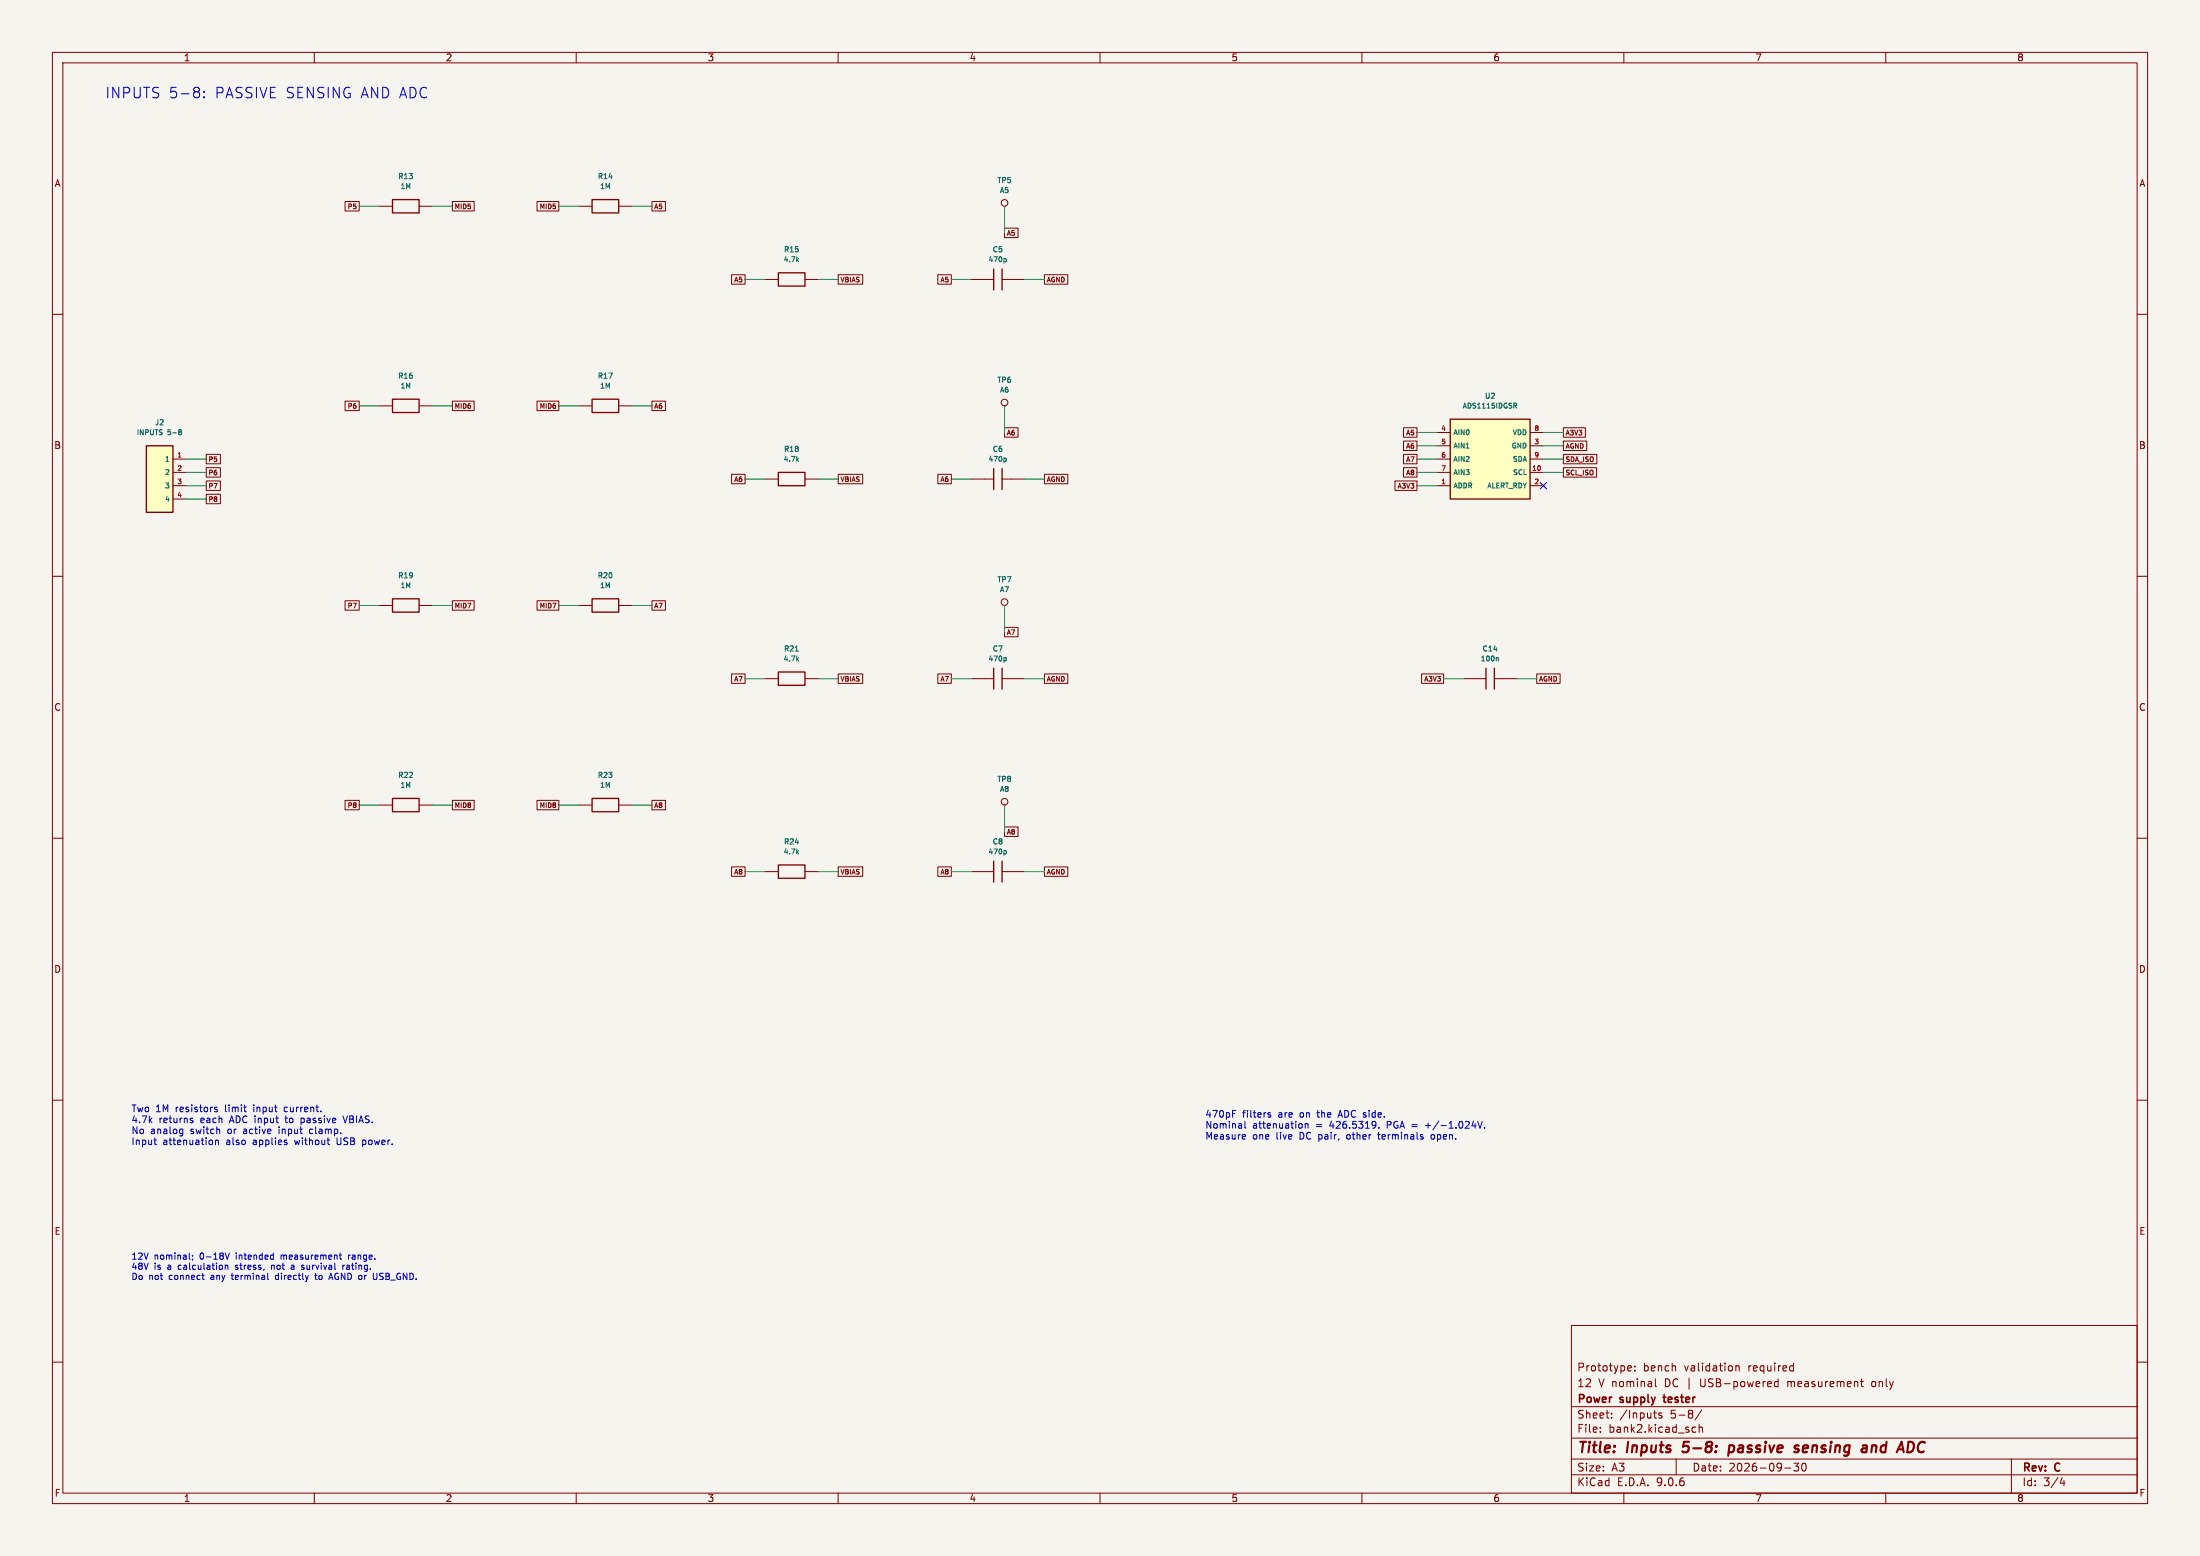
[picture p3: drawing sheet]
<svg xmlns="http://www.w3.org/2000/svg" width="420mm" height="297mm" viewBox="0 0 420 297" stroke-linecap="round" stroke-linejoin="round" font-family="sans-serif">
<path d="M0 0h420v297h-420z" fill="#f5f4ef" stroke="#f5f4ef" stroke-width=".19"/>
<g fill="none" stroke="#840000" stroke-width=".19">
<path d="M10 10h400v277h-400zM12 12h396v273h-396zM60 10v2M110 10v2M160 10v2M210 10v2M260 10v2M310 10v2M360 10v2M10 60h2M72.4 77.5h2.5M80 77.5h2.5"/>
<path d="M408 60h2M10 110h2M408 110h2M10 160h2M110.5 153.7h2.5M118.1 153.7h2.5M408 160h2M10 210h2M408 210h2M300 253h108v32h-108zM10 260h2M300 278.5h108"/>
<path d="M300 274.5h108M300 268.5h108M305.5 273.2v.2M305.5 272.5v.1M307.7 270.5v.2M307.7 269.8v.1M310.9 260.7l.5 .1v.2l-.7 .2M311.4 261.6l-.5 .1M312.1 261.5v.2M312.1 260.8v.1M315.7 269.7h.5M316 263.2v1.3l.2 .2"/>
<path d="M316.1 270.7h.1M317.2 269.8l-.3-.1-.2 .2v.2l.5 .2v.3h-.5M320 278.5v3M323.2 273.3h.5M323.2 272.5h.5M324.4 272.5l.2-.1 .3 .1 .1 .9M324.4 271.9v1.5M324.9 269.1l-1.3 1.9M331.4 260.8l.2-.1 .3 .1 .1 .9M331.4 260.7v1M339.4 263.2v1.5M339.4 263.8l-.4-.1-.3 .3 .2 .6h.5"/>
<path d="M341.9 260.7l.5 .1M342.4 261.6l-.5 .1M342.4 260.2v1.5M342.4 279.3h1l-.5 .6 .4 .1v.6l-.2 .2-.7-.2M344.3 279.3a.85 .85 0 0 0 .1 1.5l.3-.2 .1-.4-.1-.8M355.2 263.7h.5M355.4 263.2v1.3l.3 .2M357.4 263.8v.7M384 278.5v6.5M408 260h2M60 285v2M110 285v2"/>
<path d="M160 285v2M210 285v2M260 285v2M300 281.5h108M310 285v2M340.7 280.2h1.2M360 285v2M393.7 282l-.4 1.1h.9M394 282.6v1"/>
</g>
<path d="M321.2 277l.2 .2M321.5 275.2l-.2 1 .1-.1M330 277.1h.8M330.2 276h.7M330.2 275.9l-.3 2M342.8 276.5l.5 .1 .1 .3-.4 .3h-.3M342.9 275.9l.5 .1M344.3 276l-.2 .9 .3 .3M345.2 276.3l-1 .2M357.4 275.9l-.2 1.3M358 275.9l-.6 .2M364.8 275.2a1.11 1.11 0 0 1 .1 1.9" fill="none" stroke="#840000" stroke-width=".4"/>
<path d="M317.5 266.7h.5" fill="none" stroke="#840000" stroke-width=".3"/>
<path d="M74.9 76.2h5.1v2.5h-5.1zM113 152.4h5.1v2.5h-5.1z" fill="none" stroke="#840000" stroke-width=".25"/>
<path d="M276.9 80h15.2v15.3h-15.2z" fill="#ffffc2"/>
<path d="M74.9 38.1h5.1v2.5h-5.1zM113 38.1h5.1v2.5h-5.1zM113 76.2h5.1v2.5h-5.1zM276.9 80h15.2v15.3h-15.2z" fill="none" stroke="#840000" stroke-width=".25"/>
<g fill="none" stroke="#840000" stroke-width=".19">
<path d="M72.4 39.4h2.5M80 39.4h2.5M110.5 39.4h2.5M118.1 39.4h2.5M110.5 77.5h2.5M118.1 77.5h2.5M274.3 82.6h2.6M274.3 85.1h2.6M274.3 87.6h2.6M274.3 90.2h2.6M274.3 92.7h2.6M292.1 82.6h2.5"/>
<path d="M292.1 85.1h2.5M292.1 87.6h2.5M292.1 90.2h2.5M292.1 92.7h2.5"/>
</g>
<path d="M289 77h.4l.1 .1v.3h-.5M289.2 77.4l.3 .5" fill="none" stroke="#006464" stroke-width=".19"/>
<path d="M27.9 85.1h5.1v12.7h-5.1z" fill="#ffffc2"/>
<g fill="none" stroke="#840000" stroke-width=".25">
<path d="M148.6 52.1h5.1v2.5h-5.1zM189.7 51.3v4M191.3 51.3v4M27.9 85.1h5.1v12.7h-5.1zM148.6 90.2h5.1v2.5h-5.1zM189.7 89.4v4M191.3 89.4v4M74.9 114.3h5.1v2.5h-5.1zM113 114.3h5.1v2.5h-5.1zM148.6 128.3h5.1v2.5h-5.1zM189.7 127.5v4M191.3 127.5v4"/>
<path d="M283.7 127.5v4M285.3 127.5v4M74.9 152.4h5.1v2.5h-5.1zM148.6 165.1h5.1v2.5h-5.1zM189.7 164.4v4M191.3 164.4v4"/>
</g>
<g fill="none" stroke="#840000" stroke-width=".19">
<path d="M65.9 38.5h2.7v1.8h-2.7zM86.4 38.5h4.1v1.8h-4.1zM102.5 38.5h4.2v1.8h-4.2zM124.5 38.5h2.5v1.8h-2.5zM191.8 39.4h.1M139.7 52.4h2.5v1.8h-2.5zM146 53.3h2.6M153.7 53.3h2.5M160 52.4h4.7v1.8h-4.7zM179 52.4h2.6v1.8h-2.6zM185.4 53.3h4.3M191.3 53.3h4.3"/>
<path d="M191.8 43.5h2.5v1.9h-2.5zM199.4 52.4h4.4v1.8h-4.4zM65.9 76.6h2.7v1.8h-2.7zM86.4 76.6h4.1v1.8h-4.1zM102.5 76.6h4.2v1.8h-4.2zM124.5 76.6h2.5v1.8h-2.5zM191.8 77.5h.1M33 87.6h2.6M33 90.2h2.6M33 92.7h2.6M33 95.3h2.6M39.4 91.8h2.7v1.8h-2.7z"/>
<path d="M39.4 89.3h2.7v1.8h-2.7zM39.4 86.7h2.7v1.8h-2.7zM39.4 94.3h2.7v1.9h-2.7zM139.7 90.5h2.5v1.8h-2.5zM146 91.4h2.6M153.7 91.4h2.5M160 90.5h4.7v1.8h-4.7zM179 90.5h2.6v1.8h-2.6zM185.4 91.4h4.3M191.3 91.4h4.3M191.8 81.6h2.5v1.9h-2.5zM199.4 90.5h4.4v1.8h-4.4z"/>
<path d="M266.3 91.8h4.2v1.8h-4.2zM267.9 86.7h2.6v1.8h-2.6zM267.9 81.6h2.6v1.9h-2.6zM267.9 84.2h2.6v1.8h-2.6zM267.9 89.3h2.6v1.8h-2.6zM298.4 89.3h6.4v1.8h-6.4zM298.4 86.7h6.4v1.8h-6.4zM298.4 84.2h4.5v1.8h-4.5zM298.4 81.6h4.3v1.9h-4.3zM65.9 114.7h2.7v1.8h-2.7zM72.4 115.6h2.5M80 115.6h2.5"/>
<path d="M86.4 114.7h4.1v1.8h-4.1zM102.5 114.7h4.2v1.8h-4.2zM110.5 115.6h2.5M118.1 115.6h2.5M124.5 114.7h2.5v1.8h-2.5zM191.8 115.6h.1M191.8 119.7h2.5v1.9h-2.5zM139.7 128.6h2.5v1.8h-2.5zM146 129.5h2.6M153.7 129.5h2.5M160 128.6h4.7v1.8h-4.7zM179 128.6h2.6v1.8h-2.6z"/>
<path d="M185.4 129.5h4.3M191.3 129.5h4.3M199.4 128.6h4.4v1.8h-4.4zM271.4 128.6h4.2v1.8h-4.2zM279.4 129.5h4.3M285.3 129.5h4.3M293.4 128.6h4.4v1.8h-4.4zM65.9 152.8h2.7v1.8h-2.7zM72.4 153.7h2.5M80 153.7h2.5M86.4 152.8h4.1v1.8h-4.1zM102.5 152.8h4.2v1.8h-4.2z"/>
<path d="M124.5 152.8h2.5v1.8h-2.5zM191.8 153.7h.1M191.8 157.8h2.5v1.9h-2.5zM139.7 165.5h2.5v1.8h-2.5zM146 166.4h2.6M153.7 166.4h2.5M160 165.5h4.7v1.8h-4.7zM179 165.5h2.6v1.8h-2.6zM185.4 166.4h4.3M191.3 166.4h4.3M199.4 165.5h4.4v1.8h-4.4z"/>
<circle cx="191.8" cy="38.7" r=".63"/>
<circle cx="191.8" cy="76.8" r=".63"/>
<circle cx="191.8" cy="114.9" r=".63"/>
<circle cx="191.8" cy="153" r=".63"/>
</g>
<g fill="none" stroke="#006464" stroke-width=".19">
<path d="M152.2 49.6l.3 .4M152.5 49.3l-.4 .4M191.9 49.3l.2 .2v.3l-.2 .2M34.3 82l.4 .2-.2 .2M34.3 82.4h.2M34.5 82.4l.2 .4-.4 .2M152.2 87.7l.3 .4M152.5 87.4l-.4 .4M191.9 87.4l.2 .2v.3l-.2 .2M151.8 124.3h.6M152.2 125.8l.3 .4M152.5 125.5l-.4 .4"/>
<path d="M191.9 125.5l.2 .2v.3l-.2 .2M285.8 125.5l.2 .2v.5M152.2 162.6l.3 .4M152.5 162.4l-.4 .3M191.9 162.4l.2 .1v.3l-.2 .2"/>
</g>
<g fill="none" stroke="#009600" stroke-width=".19">
<path d="M68.6 39.4h3.8M82.5 39.4h3.9M106.7 39.4h3.8M120.6 39.4h3.9M191.8 39.4v5.1M142.2 53.3h3.8M156.2 53.3h3.8M181.6 53.3h3.8M195.6 53.3h3.8M68.6 77.5h3.8M82.5 77.5h3.9M106.7 77.5h3.8"/>
<path d="M120.6 77.5h3.9M191.8 77.5v5.1M35.6 87.6h3.8M35.6 90.2h3.8M35.6 92.7h3.8M35.6 95.3h3.8M142.2 91.4h3.8M156.2 91.4h3.8M181.6 91.4h3.8M195.6 91.4h3.8M270.5 87.6h3.8M270.5 90.2h3.8"/>
<path d="M270.5 92.7h3.8M270.5 82.6h3.8M270.5 85.1h3.8M294.6 87.6h3.8M294.6 90.2h3.8M294.6 82.6h3.8M294.6 85.1h3.8M68.6 115.6h3.8M82.5 115.6h3.9M106.7 115.6h3.8M120.6 115.6h3.9M191.8 115.6v5.1"/>
<path d="M142.2 129.5h3.8M156.2 129.5h3.8M181.6 129.5h3.8M195.6 129.5h3.8M275.6 129.5h3.8M289.6 129.5h3.8M68.6 153.7h3.8M82.5 153.7h3.9M106.7 153.7h3.8M120.6 153.7h3.9M191.8 153.7v5.1M142.2 166.4h3.8"/>
<path d="M156.2 166.4h3.8M181.6 166.4h3.8M195.6 166.4h3.8"/>
</g>
<path d="M294 92.1l1.2 1.2M295.2 92.1l-1.2 1.2" fill="none" stroke="#000084" stroke-width=".19"/>
<g fill="none" stroke="#0000c2" stroke-width=".19">
<path d="M37.3 16.7l.6 .1 .2 .2-.1 .3-.3 .2M37.3 17.5h.4M37.7 17.5l.4 .4v.4l-.2 .3-.6 .1M39 18.5v.2M39 17.4v.2M29.6 218.4l.3 .1M34.5 215.5l.4 .1M34.9 215.5v1.1l-.3 .2M34.9 216.3l-.4 .1M36.5 213.9h.3l.1 .2-.2 .2h-.3M36.5 213.4l.3 .1M40.5 217.7v.7"/>
<path d="M41 211.7l.4 .1 .1 .2-.2 .2-.4-.1M41 211.4h.4M41.1 217.6v.9M41.1 217.7l.2-.1 .3 .1 .1 .8M53.3 215.5v.9M54.4 211.4l-.1 .2 .1 .5M54.4 213.4h.5M57.5 214.2l.3 .1M57.5 213.4v1.3M57.8 213.4l-.3 .1M59.2 215.6l-.1 .5 .1 .2 .4 .1M64.3 217.2v1l.2 .2"/>
<path d="M65.5 213l.4 1.3 .4-1.3M69.2 218.4l.4 .1M69.2 217.6v1.3M69.6 217.6l-.4 .1M235.3 212.6h.4M235.3 212h.6M237.6 216.6l.2 .3-.6 .1M237.7 214v1.2l.1 .1M237.7 217.4h-.1M242 212.6l.6 .4-.2 .3-.4-.1M242.5 212.4h-.3l-.2 .2M248.5 214.6v.6"/>
<path d="M249.2 214.5v.8M249.2 214.6l.2-.1h.3v.8M255.5 212.9h.7M255.9 212l-.5 1.3M257.2 216.6l-.1 .2 .1 .6M262.6 214.2v.8M262.7 214.6l-.1 .1M263 216.6h.5M263.2 216.1v1.2l.1 .1M263.2 215.2v.1M272.1 214.8h1M273.7 216.6h-.3l-.2 .2 .1 .6h.4"/>
<path d="M281 214.9h.8M282.1 214l.4 1.3 .5-1.3M283.4 215.2v.1M36.8 239.6v.1M43 239.2l.4 1.2 .4-1.2M53.7 239.6v.8M53.7 239.6v.1M64.8 239.6h.4M64.9 239.2v1l.3 .2M66.5 239.6v.8M66.9 239.6l-.4 .2M36.2 240.3l.1 .1"/>
<path d="M36.8 240.3l-.1 .2M38.5 243.4h.5M38.8 244.2h.2M43 241.5v.8M43 241.6h.4l.1 .7M44.1 243.4h.5M44.9 242.2l.1 .1M45 241.6v.2M51.2 244.2h.1M51.8 241.5v.8M52.2 241.5l-.4 .1M53 243.4l-.3 .1-.1 .2v.4l.4 .1"/>
<path d="M55.6 241.6h.5M56 241.8h-.3l-.1 .2v.2l.4 .1M57.9 241.9l.2 .2-.2 .2M57.9 241.5l.1 .1M60.1 243.4h.4M60.2 243v1.1l.3 .1M62.8 244.2l.4-1.2 .4 1.2M62.9 243.9h.5M65.4 241.5v.8M65.8 241.5l-.4 .2M66.5 241.5l-.3 .1M66.6 241.8h-.3l-.2 .2 .1 .2 .4 .1"/>
<path d="M72 243l-.1 1.1"/>
</g>
<g font-size="2.8" fill="#0000c2">
<text x="20" y="19">INPUTS 5-8:</text>
<text x="41" y="19">PASSIVE SENSING AND ADC</text>
</g>
<g font-size="2.8" fill="#840000">
<text x="301" y="277.9">Title:</text>
<text x="310.6" y="277.9">Inputs</text>
<text x="322.1" y="277.9">5-8:</text>
<text x="331.7" y="277.9">passive</text>
<text x="345" y="277.9">sensing</text>
<text x="358.7" y="277.9">and</text>
<text x="366.5" y="277.9">ADC</text>
</g>
<g font-size="2.1" fill="#840000">
<text x="301" y="262">Prototype:</text>
<text x="313.6" y="262">bench</text>
<text x="321.6" y="262">validation</text>
<text x="333.9" y="262">required</text>
<text x="301" y="268.2">Power</text>
<text x="301" y="265">12</text>
<text x="305.1" y="265">V nominal</text>
<text x="309.4" y="268.2">supply</text>
<text x="318" y="265">DC |</text>
<text x="318.3" y="268.2">tester</text>
<text x="325" y="265">USB-powered</text>
<text x="341.8" y="265">measurement</text>
<text x="358" y="265">only</text>
<text x="301" y="273.7">File:</text>
<text x="301" y="271">Sheet:</text>
<text x="307.1" y="273.7">bank2.kicad_sch</text>
<text x="309.2" y="271">/Inputs</text>
<text x="318.9" y="271">5-8/</text>
<text x="301" y="281.1">Size:</text>
<text x="307.6" y="281.1">A3</text>
<text x="323" y="281.1">Date:</text>
<text x="330" y="281.1">2026-09-30</text>
<text x="386" y="281.3">Rev:</text>
<text x="392.4" y="281.3">C</text>
<text x="301" y="283.9">KiCad</text>
<text x="308.7" y="283.9">E.D.A.</text>
<text x="316.3" y="283.9">9.0.6</text>
<text x="386" y="283.9">Id:</text>
<text x="390.1" y="283.9">3/4</text>
</g>
<g font-size="1.8" fill="#840000">
<text x="35" y="11.9">1</text>
<text x="85" y="11.9">2</text>
<text x="135" y="11.9">3</text>
<text x="185" y="11.9">4</text>
<text x="235" y="11.9">5</text>
<text x="285" y="11.9">6</text>
<text x="335" y="11.9">7</text>
<text x="385" y="11.9">8</text>
<text x="10.3" y="35.9">A</text>
<text x="408.3" y="35.9">A</text>
<text x="10.3" y="85.9">B</text>
<text x="408.2" y="85.9">B</text>
<text x="10.3" y="135.9">C</text>
<text x="408.2" y="135.9">C</text>
<text x="10.3" y="185.9">D</text>
<text x="408.2" y="185.9">D</text>
<text x="10.3" y="235.9">E</text>
<text x="408.3" y="235.9">E</text>
<text x="10.3" y="285.9">F</text>
<text x="35" y="286.9">1</text>
<text x="85" y="286.9">2</text>
<text x="135" y="286.9">3</text>
<text x="185" y="286.9">4</text>
<text x="235" y="286.9">5</text>
<text x="285" y="286.9">6</text>
<text x="335" y="286.9">7</text>
<text x="385" y="286.9">8</text>
<text x="408.3" y="285.9">F</text>
</g>
<g font-size="1.8" fill="#0000c2">
<text x="25" y="212.5">Two</text>
<text x="25" y="214.6">4.7k</text>
<text x="29.7" y="212.5">1M</text>
<text x="30.3" y="214.6">returns</text>
<text x="33.6" y="212.5">resistors</text>
<text x="38.4" y="214.6">each</text>
<text x="43.2" y="212.5">limit</text>
<text x="44.2" y="214.6">ADC input</text>
<text x="48.8" y="212.5">input</text>
<text x="54.9" y="212.5">current.</text>
<text x="55.1" y="214.6">to</text>
<text x="58.3" y="214.6">passive</text>
<text x="66.6" y="214.6">VBIAS.</text>
<text x="230" y="213.5">470pF</text>
<text x="230" y="215.6">Nominal</text>
<text x="237.2" y="213.5">filters</text>
<text x="239.1" y="215.6">attenuation</text>
<text x="244.1" y="213.5">are</text>
<text x="248.4" y="213.5">on</text>
<text x="251.3" y="215.6">=</text>
<text x="252" y="213.5">the</text>
<text x="254.1" y="215.6">426.5319.</text>
<text x="256.2" y="213.5">ADC side.</text>
<text x="265.2" y="215.6">PGA =</text>
<text x="272.9" y="215.6">+/-1.024V.</text>
<text x="25" y="216.7">No</text>
<text x="25" y="218.8">Input</text>
<text x="28.7" y="216.7">analog</text>
<text x="31.1" y="218.8">attenuation</text>
<text x="36.5" y="216.7">switch</text>
<text x="43.3" y="218.8">also</text>
<text x="43.7" y="216.7">or</text>
<text x="46.9" y="216.7">active</text>
<text x="48.6" y="218.8">applies</text>
<text x="53.8" y="216.7">input</text>
<text x="56.7" y="218.8">without</text>
<text x="59.9" y="216.7">clamp.</text>
<text x="64.9" y="218.8">USB</text>
<text x="70" y="218.8">power.</text>
<text x="230" y="217.7">Measure</text>
<text x="239.1" y="217.7">one</text>
<text x="243.8" y="217.7">live</text>
<text x="248.4" y="217.7">DC pair,</text>
<text x="257.7" y="217.7">other</text>
<text x="263.9" y="217.7">terminals</text>
<text x="274.2" y="217.7">open.</text>
</g>
<g font-size="1.7" fill="#0000c2">
<text x="25" y="240.6">12V</text>
<text x="25" y="242.6">48V</text>
<text x="25" y="244.5">Do</text>
<text x="28.4" y="244.5">not</text>
<text x="29.4" y="240.6">nominal;</text>
<text x="29.4" y="242.6">is</text>
<text x="32.1" y="242.6">a</text>
<text x="32.4" y="244.5">connect</text>
<text x="34.3" y="242.6">calculation</text>
<text x="38.3" y="240.6">0-18V</text>
<text x="40.6" y="244.5">any</text>
<text x="44.8" y="244.5">terminal</text>
<text x="45.4" y="240.6">intended</text>
<text x="45.5" y="242.6">stress,</text>
<text x="52.5" y="242.6">not</text>
<text x="53.3" y="244.5">directly</text>
<text x="54.2" y="240.6">measurement</text>
<text x="56.5" y="242.6">a</text>
<text x="58.7" y="242.6">survival</text>
<text x="61.2" y="244.5">to</text>
<text x="64.1" y="244.5">AGND or</text>
<text x="66.8" y="242.6">rating.</text>
<text x="67.2" y="240.6">range.</text>
<text x="72.8" y="244.5">USB_GND.</text>
</g>
<g font-size="1.4" fill="#006464">
<text x="75.9" y="34.4">R13</text>
<text x="114" y="34.4">R14</text>
<text x="190.3" y="35.2">TP5</text>
<text x="149.5" y="48.4">R15</text>
<text x="189.4" y="48.4">C5</text>
<text x="75.9" y="72.5">R16</text>
<text x="114" y="72.5">R17</text>
<text x="190.3" y="73.3">TP6</text>
<text x="283.4" y="76.3">U2</text>
<text x="29.5" y="81.4">J2</text>
<text x="149.5" y="86.5">R18</text>
<text x="189.4" y="86.5">C6</text>
<text x="75.9" y="110.6">R19</text>
<text x="114" y="110.6">R20</text>
<text x="190.3" y="111.4">TP7</text>
<text x="149.5" y="124.6">R21</text>
<text x="189.4" y="124.6">C7</text>
<text x="282.9" y="124.6">C14</text>
<text x="75.9" y="148.7">R22</text>
<text x="114" y="148.7">R23</text>
<text x="190.3" y="149.5">TP8</text>
<text x="149.5" y="161.4">R24</text>
<text x="189.4" y="161.4">C8</text>
</g>
<g font-size="1.3" fill="#840000">
<text x="66.2" y="40.1">P5</text>
<text x="86.7" y="40.1">MID5</text>
<text x="102.9" y="40.1">MID5</text>
<text x="124.8" y="40.1">A5</text>
<text x="192.1" y="45.2">A5</text>
<text x="140" y="54.1">A5</text>
<text x="160.4" y="54.1">VBIAS</text>
<text x="179.4" y="54.1">A5</text>
<text x="199.7" y="54.1">AGND</text>
<text x="66.2" y="78.2">P6</text>
<text x="86.7" y="78.2">MID6</text>
<text x="102.9" y="78.2">MID6</text>
<text x="124.8" y="78.2">A6</text>
<text x="192.1" y="83.3">A6</text>
<text x="268.3" y="83.3">A5</text>
<text x="298.8" y="83.3">A3V3</text>
<text x="39.7" y="88.4">P5</text>
<text x="268.3" y="88.4">A7</text>
<text x="268.3" y="85.8">A6</text>
<text x="298.8" y="88.4">SDA_ISO</text>
<text x="298.8" y="85.8">AGND</text>
<text x="39.7" y="93.5">P7</text>
<text x="39.7" y="90.9">P6</text>
<text x="39.7" y="96">P8</text>
<text x="140" y="92.2">A6</text>
<text x="160.4" y="92.2">VBIAS</text>
<text x="179.4" y="92.2">A6</text>
<text x="199.7" y="92.2">AGND</text>
<text x="266.6" y="93.5">A3V3</text>
<text x="268.3" y="90.9">A8</text>
<text x="298.8" y="90.9">SCL_ISO</text>
<text x="66.2" y="116.3">P7</text>
<text x="86.7" y="116.3">MID7</text>
<text x="102.9" y="116.3">MID7</text>
<text x="124.8" y="116.3">A7</text>
<text x="192.1" y="121.4">A7</text>
<text x="140" y="130.3">A7</text>
<text x="160.4" y="130.3">VBIAS</text>
<text x="179.4" y="130.3">A7</text>
<text x="199.7" y="130.3">AGND</text>
<text x="271.7" y="130.3">A3V3</text>
<text x="293.7" y="130.3">AGND</text>
<text x="66.2" y="154.4">P8</text>
<text x="86.7" y="154.4">MID8</text>
<text x="102.9" y="154.4">MID8</text>
<text x="124.8" y="154.4">A8</text>
<text x="192.1" y="159.5">A8</text>
<text x="140" y="167.1">A8</text>
<text x="160.4" y="167.1">VBIAS</text>
<text x="179.4" y="167.1">A8</text>
<text x="199.7" y="167.1">AGND</text>
</g>
<g font-size="1.3" fill="#006464">
<text x="76.3" y="36.3">1M</text>
<text x="114.4" y="36.3">1M</text>
<text x="190.8" y="37">A5</text>
<text x="149.5" y="50.2">4.7k</text>
<text x="188.6" y="50.2">470p</text>
<text x="76.3" y="74.4">1M</text>
<text x="114.4" y="74.4">1M</text>
<text x="190.8" y="75.1">A6</text>
<text x="26" y="83.3">INPUTS</text>
<text x="32" y="83.3">5-8</text>
<text x="277.4" y="83.3">AIN0</text>
<text x="279.1" y="78.2">ADS1115IDGSR</text>
<text x="288.6" y="83.3">VDD</text>
<text x="31.3" y="88.3">1</text>
<text x="149.5" y="88.3">4.7k</text>
<text x="188.6" y="88.3">470p</text>
<text x="277.4" y="85.8">AIN1</text>
<text x="277.4" y="88.3">AIN2</text>
<text x="288.4" y="85.8">GND</text>
<text x="288.7" y="88.3">SDA</text>
<text x="31.3" y="90.9">2</text>
<text x="31.3" y="93.4">3</text>
<text x="31.3" y="96">4</text>
<text x="277.4" y="90.9">AIN3</text>
<text x="277.4" y="93.4">ADDR</text>
<text x="283.8" y="93.4">ALERT_RDY</text>
<text x="288.7" y="90.9">SCL</text>
<text x="76.3" y="112.5">1M</text>
<text x="114.4" y="112.5">1M</text>
<text x="190.8" y="113.2">A7</text>
<text x="149.5" y="126.4">4.7k</text>
<text x="188.6" y="126.4">470p</text>
<text x="282.6" y="126.4">100n</text>
<text x="76.3" y="150.6">1M</text>
<text x="114.4" y="150.6">1M</text>
<text x="190.8" y="151.3">A8</text>
<text x="149.5" y="163.3">4.7k</text>
<text x="188.6" y="163.3">470p</text>
</g>
<g font-size="1.3" fill="#a90000">
<text x="275" y="82.3">4</text>
<text x="292.8" y="82.3">8</text>
<text x="33.7" y="87.4">1</text>
<text x="33.7" y="89.9">2</text>
<text x="275" y="84.8">5</text>
<text x="275" y="87.4">6</text>
<text x="275" y="89.9">7</text>
<text x="292.4" y="89.9">10</text>
<text x="292.8" y="84.8">3</text>
<text x="292.8" y="87.4">9</text>
<text x="33.7" y="92.5">3</text>
<text x="33.7" y="95">4</text>
<text x="275" y="92.5">1</text>
<text x="292.8" y="92.5">2</text>
</g>
</svg>
